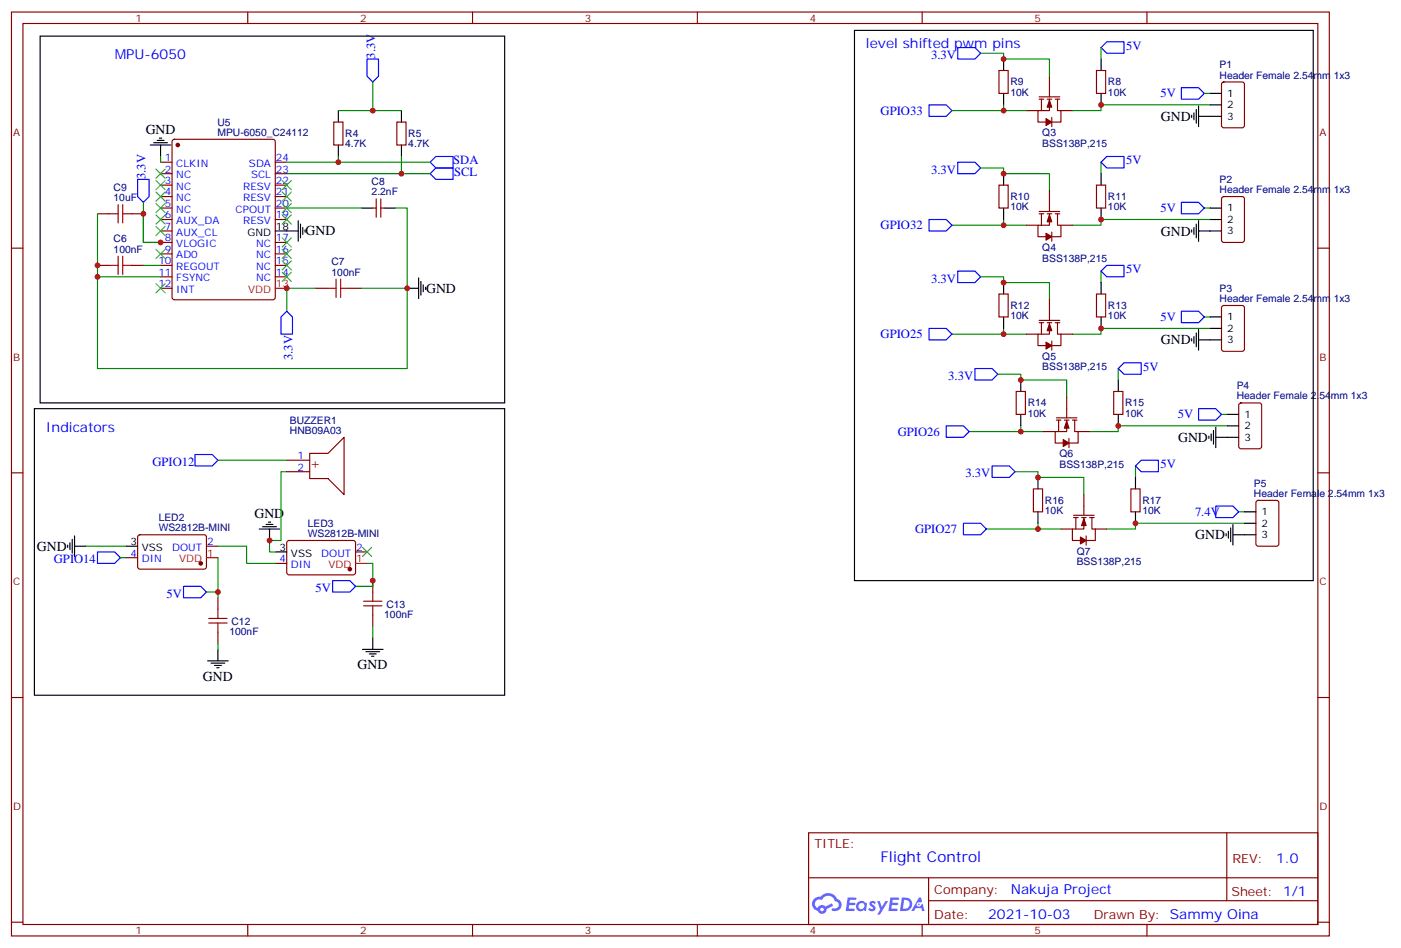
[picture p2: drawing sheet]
<svg xmlns="http://www.w3.org/2000/svg" width="431mm" height="292mm" viewBox="0 0 431 292" stroke-linecap="round" stroke-linejoin="round" font-family="sans-serif">
<g fill="none" stroke="#870000" stroke-width=".35">
<path d="M3.5 3.7h405.4v284.3h-405.4zM7.1 7.2h398.2v277.3h-398.2zM76.2 3.7v3.5M145.3 3.7v3.5M214.5 3.7v3.5M283.6 3.7v3.5M352.8 3.7v3.5M3.5 76.4h3.6M405.3 76.4h3.6M3.5 145.5h3.6M405.3 145.5h3.6M3.5 214.7h3.6"/>
<path d="M405.3 214.7h3.6M248.7 256.3h156.6v28.2h-156.6zM377.3 256.3v20.9M248.7 270.1h156.5M285.6 277.2h119.6M285.6 270.1v14.2M3.5 283.8h3.6M76.2 284.5v3.5M145.3 284.5v3.5M214.5 284.5v3.5M283.6 284.5v3.5M352.8 284.5v3.5"/>
<path d="M405.3 283.8h3.6"/>
</g>
<g fill="#5487ff">
<path d="M267.7 277.5a1.22 1.22 0 0 1 1.7 .2l-.4 .6a.47 .47 0 0 0-.3-.4 .47 .47 0 0 0-.5 .2l.1 .2a1.14 1.14 0 0 1 .8 1.8 1.14 1.14 0 0 1-1.9 0l-.2-.2 .5-.6 .7 .5a.29 .29 0 0 0 .3-.3 .29 .29 0 0 0-.2-.3 1.04 1.04 0 0 1-.6-1.7z"/>
<path d="M260.7 276.2h2.4l.3 .2-.2 .5-1.8 .1-.1 .8h1.5l.3 .4-.3 .4h-1.6l-.2 1.1h1.7l.2 .3-.2 .3-2.6 .1z"/>
<path d="M273.8 276.2h2.4l.3 .2-.1 .5-1.8 .1-.2 .8h1.6l.3 .4-.4 .4-1.6-.1-.1 1.1 1.7 .1 .2 .3-.2 .3-2.6 .1z"/>
<path d="M282.6 276.2h.7l.3 1.3-.6 .3a.69 .69 0 0 0-1 .3 .69 .69 0 0 0 .4 .9 .69 .69 0 0 0 .9-.6l.5-.2 .6 2.2h-.8l-.2-.9h-1.8l-.5 .9h-.8z"/>
<path d="M269.8 277.3h.8l.6 1.8 1.1-1.8h.9l-2.6 4.2h-.8l.9-1.5z"/>
<path d="M277.4 276.2l-.6 4.2h1.3a2.11 2.11 0 0 0 2.5-2.1 2.11 2.11 0 0 0-2.5-2.1zM278.1 277a1.43 1.43 0 0 1 1.6 1.6 1.43 1.43 0 0 1-2 1z"/>
<path d="M263.7 277.8a1.54 1.54 0 0 0-.1 2.2 1.54 1.54 0 0 0 2.2 .1l.6 .3 .3-2.3-.6-.3a1.49 1.49 0 0 0-2.4 0zM264 278.8a.94 .94 0 0 1 1.8 0 .94 .94 0 0 1-1.8 0z"/>
<path d="M250.4 276.6a2.18 2.18 0 0 0 1.1 3.7 1.44 1.44 0 0 0 1.6 .9 1.44 1.44 0 0 0 1.2-1.4l2-1.1-.5-.7-1.9 1a1.47 1.47 0 0 0-2.4 .4 1.39 1.39 0 0 1-.7-1.9 1.39 1.39 0 0 1 2-.5 2.12 2.12 0 0 1 2.2-1.3 2.12 2.12 0 0 1 1.9 1.7 1.14 1.14 0 0 1 1.1 1.4 1.14 1.14 0 0 1-1.7 .7 .43 .43 0 0 0-.5 .4 .43 .43 0 0 0 .4 .5 1.98 1.98 0 0 0 2.5-1.2 1.98 1.98 0 0 0-1.2-2.6 3.1 3.1 0 0 0-5.3-.6l-.9 .1zM252.3 279.9a.55 .55 0 0 1 1.1 0 .55 .55 0 0 1-1.1 0z"/>
<circle cx="282.6" cy="278.3" r=".26"/>
</g>
<g fill="none" stroke="#870000" stroke-width=".35">
<path d="M102.7 37.6h2.8v7h-2.8zM122.1 37.6h2.8v7h-2.8zM307.3 21.7h2.8v7.1h-2.8zM315.7 34h3.6M319.6 29.8h6.4M319.6 30.5h1.4M320.3 30.5v3.5M322.1 30.5h1.4M322.8 30.5v3.5h-3.5v3.6h2.4M322.8 23.5v6.3M323.5 36.2v2.8M324.6 30.5h1.4"/>
<path d="M325.3 30.5v3.5h1v3.6h-2.8M326.3 34h3.5M337.3 21.7h2.8v7.1h-2.8zM375.9 25.4l.5-.2h5.7l.6 .5 .1 12.9-.5 .7h-5.9l-.6-.4-.1-13zM49.4 49.9h3.5M49.4 53.4h3.5M49.4 57h3.5M53.2 43.1l.4-.2h30.4l.6 .4 .1 48.2-.5 .7-30.6 .1-.6-.5-.1-48.2zM84.7 49.9h3.5M84.7 53.4h3.5M84.7 57h3.5M307.3 57h2.8v7h-2.8z"/>
<path d="M322.8 58.7v6.4M337.3 57h2.8v7h-2.8zM30 65.8h3.5M40.6 65.8h3.5M49.4 60.5h3.5M49.4 64h3.5M49.4 67.6h3.5M49.4 71.1h3.5M49.4 74.6h3.5M49.4 78.1h3.5M84.7 60.5h3.5M84.7 64h3.5"/>
<path d="M84.7 67.6h3.5M84.7 74.6h3.5M84.7 78.1h3.5M114.7 64h1M115.7 61.2v5.7M117.1 64h1.1M117.1 61.2v5.7M315.7 69.3h3.6M319.6 65.8h1.4M319.6 65.1h6.4M320.3 65.8v3.5M322.1 65.8h1.4"/>
<path d="M322.8 65.8v3.5h-3.5v3.5h2.4M323.5 71.4v2.9M324.6 65.8h1.4M325.3 65.8v3.5h1v3.5h-2.8M326.3 69.3h3.5M375.9 60.7l.5-.2h5.7l.6 .4 .1 13-.5 .7h-5.9l-.6-.4-.1-13zM30 81.7h3.5M40.6 81.7h3.5M49.4 81.7h3.5M49.4 85.2h3.5M49.4 88.7h3.5M84.7 81.7h3.5"/>
<path d="M84.7 85.2h3.5M97 88.7h3.5M107.6 88.7h3.5M307.3 90.5h2.8v7h-2.8zM319.6 98.6h6.4M319.6 99.3h1.4M320.3 99.3v3.5M322.1 99.3h1.4M322.8 99.3v3.5h-3.5v3.6h2.4M322.8 92.3v6.3M324.6 99.3h1.4M325.3 99.3v3.5h1v3.6h-2.8"/>
<path d="M337.3 90.5h2.8v7h-2.8zM375.9 94.2l.5-.2h5.7l.6 .4 .1 13-.5 .7h-5.9l-.6-.4-.1-13zM315.7 102.8h3.6M323.5 105v2.8M326.3 102.8h3.5M95.2 139.5h5.7l4.9-4.9v17.6l-4.9-4.9h-5.7zM312.6 120.5h2.8v7h-2.8zM321 132.8h3.6M324.9 128.6h6.4M324.9 129.3h1.4M325.6 129.3v3.5M327.4 129.3h1.4"/>
<path d="M328.1 129.3v3.5h-3.5v3.5h2.4M328.1 122.2v6.4M328.8 134.9v2.9M329.8 129.3h1.5M330.6 129.3v3.5h1v3.5h-2.8M331.6 132.8h3.5M342.5 120.5h2.9v7h-2.9zM381.2 124.2l.5-.2h5.6l.7 .4 .1 13-.5 .7h-5.9l-.6-.4-.1-13zM88.2 141.6h7M88.2 145.2h7M317.9 150.5h2.8v7h-2.8zM330.2 158.6h6.3"/>
<path d="M330.2 159.3h1.4M330.9 159.3v3.5M332.7 159.3h1.4M333.4 159.3v3.5h-3.6v3.5h2.5M333.4 152.2v6.4M335.1 159.3h1.4M335.8 159.3v3.5h1.1v3.5h-2.8M347.8 150.5h2.9v7h-2.9zM386.5 154.2l.5-.2h5.6l.7 .4v13l-.4 .6-5.9 .1-.7-.5v-12.9zM38.8 171.6h3.5M42.6 164.8l.4-.2h20.1l.4 .7-.1 9.4-.6 .5-20-.1-.5-.7v-9.1zM63.5 168.1h3.5"/>
<path d="M84.7 173.4h3.5M88.4 166.5l.5-.2 20 .1 .5 .6-.1 9.5-.6 .4h-20.1l-.4-.7v-9.2zM109.4 169.9h3.5M114.7 178.7v3.5M326.3 162.8h3.5M334.1 164.9v2.8M336.9 162.8h3.5M67 184v3.5M67 194.6v3.5M114.7 189.3v3.5"/>
</g>
<g fill="#870000" stroke="#870000" stroke-width=".35">
<path d="M322.8 30.9l.7 2.1h-1.4z"/>
<path d="M321.7 36.5l1.8 1.1-1.8 1z"/>
<path d="M322.8 66.1l.7 2.2h-1.4z"/>
<path d="M321.7 71.8l1.8 1-1.8 1.1z"/>
<path d="M322.8 99.7l.7 2.1h-1.4z"/>
<path d="M321.7 105.3l1.8 1.1-1.8 1z"/>
<path d="M328.1 129.6l.7 2.2h-1.4z"/>
<path d="M327 135.3l1.8 1-1.8 1.1z"/>
<path d="M333.4 159.6l.7 2.1h-1.4z"/>
<path d="M332.3 165.3l1.8 1-1.8 1.1z"/>
<circle cx="54.7" cy="44.6" r=".53"/>
<circle cx="61.7" cy="173.4" r=".53"/>
<circle cx="107.6" cy="175.2" r=".53"/>
</g>
<path d="M84.7 88.7h3.5M63.5 171.6h3.5M109.4 173.4h3.5" fill="none" stroke="#f00" stroke-width=".35"/>
<g fill="none" stroke="#000" stroke-width=".35">
<path d="M12.3 11.1h142.9v112.9h-142.9zM262.8 9.3h141.1v169.4h-141.1zM308.7 18.2v3.5M338.7 18.2v3.5M104.1 34v3.6M123.5 34v3.6M308.7 28.8v3.5M338.7 28.8v3.5M366.5 35.5v.7M367.2 34.7v2.2M367.9 33.7v4.2M368.7 35.8h7"/>
<path d="M368.7 32.6v6.4M372.2 28.8h3.5M372.2 32.3h3.5M46.2 44.6h6.4M47.3 43.9h4.2M48.3 43.2h2.1M49 42.5h.7M49.4 44.6v3.6M104.1 44.6v3.6M123.5 44.6v3.6M308.7 53.4v3.6M338.7 53.4v3.6"/>
<path d="M84.7 71.1h7M91.7 67.9v6.4M92.4 69v4.2M93.1 70v2.1M93.8 70.7v.7M111.1 64h3.6M118.2 64h3.5M308.7 64v3.6M338.7 64v3.6M366.5 70.7v.7M367.2 70v2.1M367.9 69v4.2"/>
<path d="M368.7 71.1h7M368.7 67.9v6.4M372.2 64h3.5M372.2 67.6h3.5M125.2 88.7h3.6M128.8 85.5v6.4M129.5 86.6v4.2M130.2 87.7v2.1M130.9 88.4v.7M308.7 87v3.5M308.7 97.5v3.6M338.7 87v3.5"/>
<path d="M338.7 97.5v3.6M372.2 97.5h3.5M314 116.9v3.6M344 116.9v3.6M366.5 104.2v.8M367.2 103.5v2.2M367.9 102.5v4.2M368.7 101.4v6.4M368.7 104.6h7M372.2 101.1h3.5M10.6 125.8h144.6v88.2h-144.6zM314 127.5v3.6"/>
<path d="M344 127.5v3.6M371.8 134.2v.7M372.5 133.5v2.1M373.2 132.5v4.2M373.9 134.6h7.1M373.9 131.4v6.4M377.5 127.5h3.5M377.5 131.1h3.5M319.3 146.9v3.6M319.3 157.5v3.5M349.2 146.9v3.6M349.2 157.5v3.5"/>
<path d="M382.8 157.5h3.5M20.8 167.7v.8M21.5 167v2.2M22.2 166v4.2M22.9 168.1h3.6M22.9 164.9v6.4M38.8 168.1h3.5M79.7 162.8h6.4M80.8 162.1h4.2M81.8 161.4h2.2M82.5 160.7h.8M82.9 162.8v3.5"/>
<path d="M84.7 169.9h3.5M377.1 164.2v.7M377.8 163.5v2.1M378.5 162.5v4.2M379.2 164.6h7.1M379.2 161.4v6.3M382.8 161h3.5M67 199.8v3.6M111.5 199.8h6.3M114.7 196.3v3.5M63.9 203.4h6.3M64.9 204.1h4.2"/>
<path d="M66 204.8h2.1M66.7 205.5h.7M112.5 200.6h4.3M113.6 201.3h2.1M114.3 202h.7"/>
</g>
<g fill="none" stroke="#a10000" stroke-width=".35">
<path d="M33.5 65.8h2.8M36.3 63v5.6M36.3 78.8v5.7M37.7 63v5.6M37.7 78.8v5.7M37.7 65.8h2.9M33.5 81.7h2.8M37.7 81.7h2.9M100.5 88.7h2.9M103.4 85.9v5.6M104.8 88.7h2.8M104.8 85.9v5.6"/>
<path d="M64.2 191.7h5.6M64.2 190.3h5.6M67 187.5v2.8M67 191.7v2.9M111.8 186.4h5.7M111.8 185h5.7M114.7 182.2v2.8M114.7 186.4v2.9"/>
</g>
<g fill="none" stroke="#008700" stroke-width=".35">
<path d="M301.6 16.4h7.1v1.8h14.1v5.3M338.7 14.6v3.6M114.7 25.2v8.8h-10.6M114.7 34h8.8M292.8 34h15.9M308.7 32.3v1.7h7M370.4 28.8h1.8M372.2 32.3h-33.5v1.7h-8.9M49.4 48.2v1.7M88.2 49.9h44.1M88.2 53.4h44.1M104.1 48.2v1.7"/>
<path d="M123.5 48.2v5.2M301.6 51.7h7.1v1.7h14.1v5.3M338.7 49.9v3.5M30 65.8v47.6h95.2v-24.7h-14.1M44.1 62.3v12.3h5.3h-5.3v-8.8M88.2 64h22.9M121.7 64h3.5v24.7M292.8 69.3h15.9M308.7 67.6v1.7h7M370.4 64h1.8M372.2 67.6h-33.5v1.7h-8.9M30 85.2h19.4"/>
<path d="M44.1 81.7h5.3M97 88.7h-8.8v7.1M301.6 85.2h7.1v1.8h14.1v5.3M338.7 83.4v3.6M370.4 97.5h1.8M292.8 102.8h15.9M306.9 115.2h7.1v1.7h14.1v5.3M308.7 101.1v1.7h7M344 113.4v3.5M372.2 101.1h-33.5v1.7h-8.9M298.1 132.8h15.9M314 131.1v1.7h7"/>
<path d="M375.7 127.5h1.8M377.5 131.1h-33.5v1.7h-8.9M67 141.6h21.2M88.2 145.2h-1.8v21.1h-3.5v3.6h1.8M312.2 145.2h7.1v1.7h14.1v5.3M349.2 143.4v3.5M381 157.5h1.8M26.5 168.1h12.3M37 171.6h1.8M67 168.1h8.8v5.3h8.9M67 171.6v12.4M112.9 173.4h1.8v7h-5.3"/>
<path d="M303.4 162.8h15.9M319.3 161v1.8h7M382.8 161h-33.6v1.8h-8.8M63.5 182.2h3.5M67 198.1v1.7M114.7 192.8v3.5"/>
</g>
<g fill="none" stroke="#00f" stroke-width=".35">
<path d="M112.9 18.2h3.5v5.3l-1.7 1.7-1.8-1.7zM294.6 14.6h5.3l1.7 1.8-1.7 1.8h-5.3zM338.7 14.6l1.7-1.7h5.3v3.5h-5.3zM285.8 32.3h5.2l1.8 1.7-1.8 1.8h-5.2zM363.4 27h5.3l1.7 1.8-1.7 1.7h-5.3zM42.3 55.2h3.6v5.3l-1.8 1.8-1.8-1.8zM132.3 49.9l1.8-1.7h5.2v3.5h-5.2zM132.3 53.4l1.8-1.7h5.2v3.5h-5.2zM294.6 49.9h5.3l1.7 1.8-1.7 1.7h-5.3zM338.7 49.9l1.7-1.7h5.3v3.5h-5.3zM285.8 67.6h5.2l1.8 1.7-1.8 1.8h-5.2zM363.4 62.3h5.3l1.7 1.7-1.7 1.8h-5.3z"/>
<path d="M88.2 95.8l1.8 1.7v5.3h-3.6v-5.3zM294.6 83.4h5.3l1.7 1.8-1.7 1.8h-5.3zM338.7 83.4l1.7-1.7h5.3v3.5h-5.3zM363.4 95.8h5.3l1.7 1.7-1.7 1.8h-5.3zM285.8 101.1h5.2l1.8 1.7-1.8 1.8h-5.2zM299.9 113.4h5.3l1.7 1.8-1.7 1.7h-5.3zM344 113.4l1.7-1.7h5.3v3.5h-5.3zM60 139.9h5.3l1.7 1.7-1.7 1.8h-5.3zM291 131.1h5.3l1.8 1.7-1.8 1.8h-5.3zM368.7 125.8h5.2l1.8 1.7-1.8 1.8h-5.2zM305.2 143.4h5.2l1.8 1.8-1.8 1.7h-5.2zM349.2 143.4l1.8-1.8h5.3v3.6h-5.3z"/>
<path d="M373.9 155.8h5.3l1.8 1.7-1.8 1.8h-5.3zM30 169.9h5.3l1.7 1.7-1.7 1.8h-5.3zM102.3 178.7h5.3l1.8 1.7-1.8 1.8h-5.3zM296.3 161h5.3l1.8 1.8-1.8 1.8h-5.3zM56.4 180.4h5.3l1.8 1.8-1.8 1.8h-5.3z"/>
</g>
<g fill="none" stroke="#3c3" stroke-width=".35">
<path d="M48 59.1l2.8 2.8M48 55.6l2.8 2.8M48 52l2.8 2.9M50.8 59.1l-2.8 2.8M50.8 55.6l-2.8 2.8M50.8 52l-2.8 2.9M86.8 55.6l2.8 2.8M86.8 59.1l2.8 2.8M89.6 55.6l-2.8 2.8M89.6 59.1l-2.8 2.8M48 76.7l2.8 2.9M48 69.7l2.8 2.8"/>
<path d="M48 66.1l2.8 2.9M48 62.6l2.8 2.8M50.8 76.7l-2.8 2.9M50.8 69.7l-2.8 2.8M50.8 66.1l-2.8 2.9M50.8 62.6l-2.8 2.8M86.8 62.6l2.8 2.8M86.8 66.1l2.8 2.9M86.8 73.2l2.8 2.8M86.8 76.7l2.8 2.9M89.6 62.6l-2.8 2.8M89.6 66.1l-2.8 2.9"/>
<path d="M89.6 73.2l-2.8 2.8M89.6 76.7l-2.8 2.9M48 87.3l2.8 2.8M50.8 87.3l-2.8 2.8M86.8 80.3l2.8 2.8M86.8 83.8l2.8 2.8M89.6 80.3l-2.8 2.8M89.6 83.8l-2.8 2.8M111.5 168.5l2.8 2.8M114.3 168.5l-2.8 2.8"/>
</g>
<g fill="#c00">
<circle cx="88.2" cy="88.7" r=".88"/>
<circle cx="49.4" cy="74.6" r=".88"/>
<circle cx="44.1" cy="65.8" r=".88"/>
<circle cx="114.7" cy="34" r=".88"/>
<circle cx="104.1" cy="49.9" r=".88"/>
<circle cx="123.5" cy="53.4" r=".88"/>
<circle cx="308.7" cy="18.2" r=".88"/>
<circle cx="308.7" cy="34" r=".88"/>
<circle cx="338.7" cy="32.3" r=".88"/>
<circle cx="338.7" cy="67.6" r=".88"/>
<circle cx="308.7" cy="69.3" r=".88"/>
<circle cx="308.7" cy="53.4" r=".88"/>
<circle cx="338.7" cy="101.1" r=".88"/>
<circle cx="308.7" cy="102.8" r=".88"/>
<circle cx="308.7" cy="87" r=".88"/>
<circle cx="344" cy="131.1" r=".88"/>
<circle cx="314" cy="132.8" r=".88"/>
<circle cx="314" cy="116.9" r=".88"/>
<circle cx="349.3" cy="161" r=".88"/>
<circle cx="319.3" cy="162.8" r=".88"/>
<circle cx="319.3" cy="146.9" r=".88"/>
<circle cx="30" cy="81.7" r=".88"/>
<circle cx="125.2" cy="88.7" r=".88"/>
<circle cx="67" cy="182.2" r=".88"/>
<circle cx="114.7" cy="178.7" r=".88"/>
<circle cx="82.9" cy="166.3" r=".88"/>
<circle cx="30" cy="85.2" r=".88"/>
</g>
<text font-size="4.6" fill="#00f" x="270.8" y="265.3">Flight Control</text>
<g font-size="4.2" fill="#00f">
<text x="266.3" y="14.6">level shifted pwm pins</text>
<text x="35.3" y="18.2">MPU-6050</text>
<text x="14.1" y="132.8">Indicators</text>
<text x="392.5" y="265.6">1.0</text>
<text x="310.9" y="275.1">Nakuja Project</text>
<text x="304" y="282.9">2021-10-03</text>
</g>
<g font-size="4.2">
<text x="44.8" y="41.3">GND</text>
<text x="357.1" y="37.2">GND</text>
<text x="94" y="72.5">GND</text>
<text x="357.1" y="72.5">GND</text>
<text x="131.1" y="90.1">GND</text>
<text x="357.1" y="106">GND</text>
<text x="362.4" y="136">GND</text>
<text x="78.3" y="159.5">GND</text>
<text x="367.7" y="166">GND</text>
<text x="11.4" y="169.5">GND</text>
<text x="62.4" y="209.6">GND</text>
<text x="110" y="206">GND</text>
</g>
<text font-size="4.2" fill="#800" x="95.3" y="144.1">+</text>
<g font-size="3.9" fill="#00f">
<text x="346.4" y="15.3">5V</text>
<text x="115.4" y="18.1" transform="rotate(-90 115.4 18.1)">3.3V</text>
<text x="286.4" y="18.2">3.3V</text>
<text x="357" y="30">5V</text>
<text x="270.9" y="35.3">GPIO33</text>
<text x="139.4" y="50.6">SDA</text>
<text x="286.4" y="53.4">3.3V</text>
<text x="346.4" y="50.6">5V</text>
<text x="44.8" y="55.1" transform="rotate(-90 44.8 55.1)">3.3V</text>
<text x="139.7" y="54.2">SCL</text>
<text x="357" y="65.3">5V</text>
<text x="270.9" y="70.6">GPIO32</text>
<text x="286.4" y="87">3.3V</text>
<text x="346.4" y="84.1">5V</text>
<text x="357" y="98.8">5V</text>
<text x="270.9" y="104.1">GPIO25</text>
<text x="90" y="110.8" transform="rotate(-90 90 110.8)">3.3V</text>
<text x="291.7" y="116.9">3.3V</text>
<text x="351.7" y="114.1">5V</text>
<text x="362.3" y="128.8">5V</text>
<text x="276.2" y="134.1">GPIO26</text>
<text x="46.9" y="143.4">GPIO12</text>
<text x="297" y="146.9">3.3V</text>
<text x="357" y="144.1">5V</text>
<text x="367.6" y="158.7">7.4V</text>
<text x="281.5" y="164">GPIO27</text>
<text x="16.6" y="173.4">GPIO14</text>
<text x="51.2" y="184">5V</text>
<text x="97" y="182.2">5V</text>
</g>
<g font-size="3.9" fill="#800">
<text x="250.5" y="260.9">TITLE:</text>
<text x="379.1" y="265.6">REV:</text>
<text x="287.4" y="275.1">Company:</text>
<text x="378.7" y="275.7">Sheet: 1/1</text>
<text x="287.4" y="282.8">Date:</text>
<text x="336.4" y="282.8">Drawn By: Sammy Oina</text>
</g>
<g font-size="3.2" fill="#800">
<text x="41.6" y="6.7">1</text>
<text x="110.8" y="6.7">2</text>
<text x="179.9" y="6.7">3</text>
<text x="249.1" y="6.7">4</text>
<text x="318.2" y="6.7">5</text>
<text x="4.1" y="41.8">A</text>
<text x="405.9" y="41.8">A</text>
<text x="4.1" y="110.9">B</text>
<text x="405.9" y="110.9">B</text>
<text x="4.1" y="180.1">C</text>
<text x="405.9" y="180.1">C</text>
<text x="4.1" y="249.2">D</text>
<text x="405.9" y="249.2">D</text>
<text x="41.6" y="287.5">1</text>
<text x="110.8" y="287.5">2</text>
<text x="179.9" y="287.5">3</text>
<text x="249.1" y="287.5">4</text>
<text x="318.2" y="287.5">5</text>
</g>
<g font-size="3.2" fill="#000080">
<text x="375.1" y="21">P1</text>
<text x="310.8" y="29.5">10K</text>
<text x="310.8" y="26.3">R9</text>
<text x="340.8" y="29.5">10K</text>
<text x="340.8" y="26.3">R8</text>
<text x="375.1" y="24.2">Header Female 2.54mm 1x3</text>
<text x="66.9" y="41.8">MPU-6050_C24112</text>
<text x="66.9" y="38.7">U5</text>
<text x="106.2" y="45.3">4.7K</text>
<text x="106.2" y="42.2">R4</text>
<text x="125.6" y="45.3">4.7K</text>
<text x="125.6" y="42.2">R5</text>
<text x="320.6" y="45.2">BSS138P,215</text>
<text x="320.6" y="42">Q3</text>
<text x="34.9" y="58.7">C9</text>
<text x="114.3" y="57">C8</text>
<text x="375.1" y="59.4">Header Female 2.54mm 1x3</text>
<text x="375.1" y="56.3">P2</text>
<text x="34.9" y="61.9">10uF</text>
<text x="114.3" y="60.1">2.2nF</text>
<text x="310.8" y="64.7">10K</text>
<text x="310.8" y="61.6">R10</text>
<text x="340.8" y="64.7">10K</text>
<text x="340.8" y="61.6">R11</text>
<text x="34.9" y="74.6">C6</text>
<text x="34.9" y="77.8">100nF</text>
<text x="320.6" y="77.3">Q4</text>
<text x="102" y="81.7">C7</text>
<text x="320.6" y="80.5">BSS138P,215</text>
<text x="102" y="84.8">100nF</text>
<text x="375.1" y="89.8">P3</text>
<text x="310.8" y="95.1">R12</text>
<text x="340.8" y="95.1">R13</text>
<text x="375.1" y="93">Header Female 2.54mm 1x3</text>
<text x="310.8" y="98.2">10K</text>
<text x="340.8" y="98.2">10K</text>
<text x="320.6" y="110.8">Q5</text>
<text x="320.6" y="114">BSS138P,215</text>
<text x="380.4" y="119.8">P4</text>
<text x="316.1" y="125.1">R14</text>
<text x="346.1" y="125.1">R15</text>
<text x="380.4" y="122.9">Header Female 2.54mm 1x3</text>
<text x="89.2" y="130.4">BUZZER1</text>
<text x="316.1" y="128.2">10K</text>
<text x="346.1" y="128.2">10K</text>
<text x="89.2" y="133.5">HNB09A03</text>
<text x="325.9" y="140.8">Q6</text>
<text x="325.9" y="144">BSS138P,215</text>
<text x="385.7" y="149.8">P5</text>
<text x="321.4" y="155">R16</text>
<text x="351.4" y="155">R17</text>
<text x="385.7" y="152.9">Header Female 2.54mm 1x3</text>
<text x="48.8" y="160.3">LED2</text>
<text x="321.4" y="158.2">10K</text>
<text x="351.4" y="158.2">10K</text>
<text x="48.8" y="163.5">WS2812B-MINI</text>
<text x="94.7" y="165.3">WS2812B-MINI</text>
<text x="94.7" y="162.1">LED3</text>
<text x="331.2" y="174">BSS138P,215</text>
<text x="331.2" y="170.8">Q7</text>
<text x="118.2" y="190.2">100nF</text>
<text x="118.8" y="187">C13</text>
<text x="70.6" y="195.5">100nF</text>
<text x="71.2" y="192.3">C12</text>
</g>
<g font-size="3.2">
<text x="377.5" y="29.8">1</text>
<text x="377.5" y="33.3">2</text>
<text x="377.5" y="36.9">3</text>
<text x="377.5" y="65.1">1</text>
<text x="84.8" y="70.7">18</text>
<text x="377.5" y="68.6">2</text>
<text x="76.1" y="72.5">GND</text>
<text x="377.5" y="72.1">3</text>
<text x="377.5" y="98.6">1</text>
<text x="377.5" y="102.1">2</text>
<text x="377.5" y="105.7">3</text>
<text x="382.8" y="128.6">1</text>
<text x="382.8" y="132.1">2</text>
<text x="382.8" y="135.6">3</text>
<text x="388.1" y="158.6">1</text>
<text x="40.1" y="167.7">3</text>
<text x="388.1" y="162.1">2</text>
<text x="388.1" y="165.6">3</text>
<text x="43.6" y="169.5">VSS</text>
<text x="86" y="169.5">3</text>
<text x="89.5" y="171.3">VSS</text>
</g>
<g font-size="3.2" fill="#00f">
<text x="50.7" y="49.6">1</text>
<text x="50.7" y="53.1">2</text>
<text x="54.2" y="51.3">CLKIN</text>
<text x="76.6" y="51.3">SDA</text>
<text x="84.8" y="53.1">23</text>
<text x="84.8" y="49.6">24</text>
<text x="50.7" y="56.6">3</text>
<text x="54.2" y="54.9">NC</text>
<text x="54.2" y="58.4">NC</text>
<text x="74.8" y="58.4">RESV</text>
<text x="77.2" y="54.9">SCL</text>
<text x="84.8" y="56.6">22</text>
<text x="50.7" y="60.1">4</text>
<text x="50.7" y="63.7">5</text>
<text x="54.2" y="61.9">NC</text>
<text x="54.2" y="65.4">NC</text>
<text x="72.5" y="65.4">CPOUT</text>
<text x="74.8" y="61.9">RESV</text>
<text x="84.8" y="63.7">20</text>
<text x="84.8" y="60.1">21</text>
<text x="50.7" y="67.2">6</text>
<text x="50.7" y="70.7">7</text>
<text x="54.2" y="69">AUX_DA</text>
<text x="74.8" y="69">RESV</text>
<text x="84.8" y="67.2">19</text>
<text x="50.7" y="74.3">8</text>
<text x="50.7" y="77.8">9</text>
<text x="54.2" y="72.5">AUX_CL</text>
<text x="54.2" y="76">VLOGIC</text>
<text x="78.8" y="76">NC</text>
<text x="84.8" y="77.8">16</text>
<text x="84.8" y="74.3">17</text>
<text x="48.7" y="81.3">10</text>
<text x="54.2" y="79.6">AD0</text>
<text x="54.2" y="83.1">REGOUT</text>
<text x="78.8" y="83.1">NC</text>
<text x="78.8" y="79.6">NC</text>
<text x="84.8" y="81.3">15</text>
<text x="48.7" y="84.8">11</text>
<text x="48.7" y="88.4">12</text>
<text x="54.2" y="86.6">FSYNC</text>
<text x="78.8" y="86.6">NC</text>
<text x="84.8" y="84.8">14</text>
<text x="54.2" y="90.1">INT</text>
<text x="91.5" y="141.3">1</text>
<text x="91.5" y="144.8">2</text>
<text x="63.7" y="167.7">2</text>
<text x="40.1" y="171.3">4</text>
<text x="43.6" y="173">DIN</text>
<text x="53" y="169.5">DOUT</text>
<text x="86" y="173">4</text>
<text x="98.8" y="171.3">DOUT</text>
<text x="109.5" y="169.5">2</text>
<text x="89.5" y="174.8">DIN</text>
</g>
<g font-size="3.2" fill="#f00">
<text x="84.8" y="88.4">13</text>
<text x="76.3" y="90.1">VDD</text>
<text x="55.1" y="173">VDD</text>
<text x="63.7" y="171.3">1</text>
<text x="109.5" y="173">1</text>
<text x="101" y="174.8">VDD</text>
</g>
</svg>
